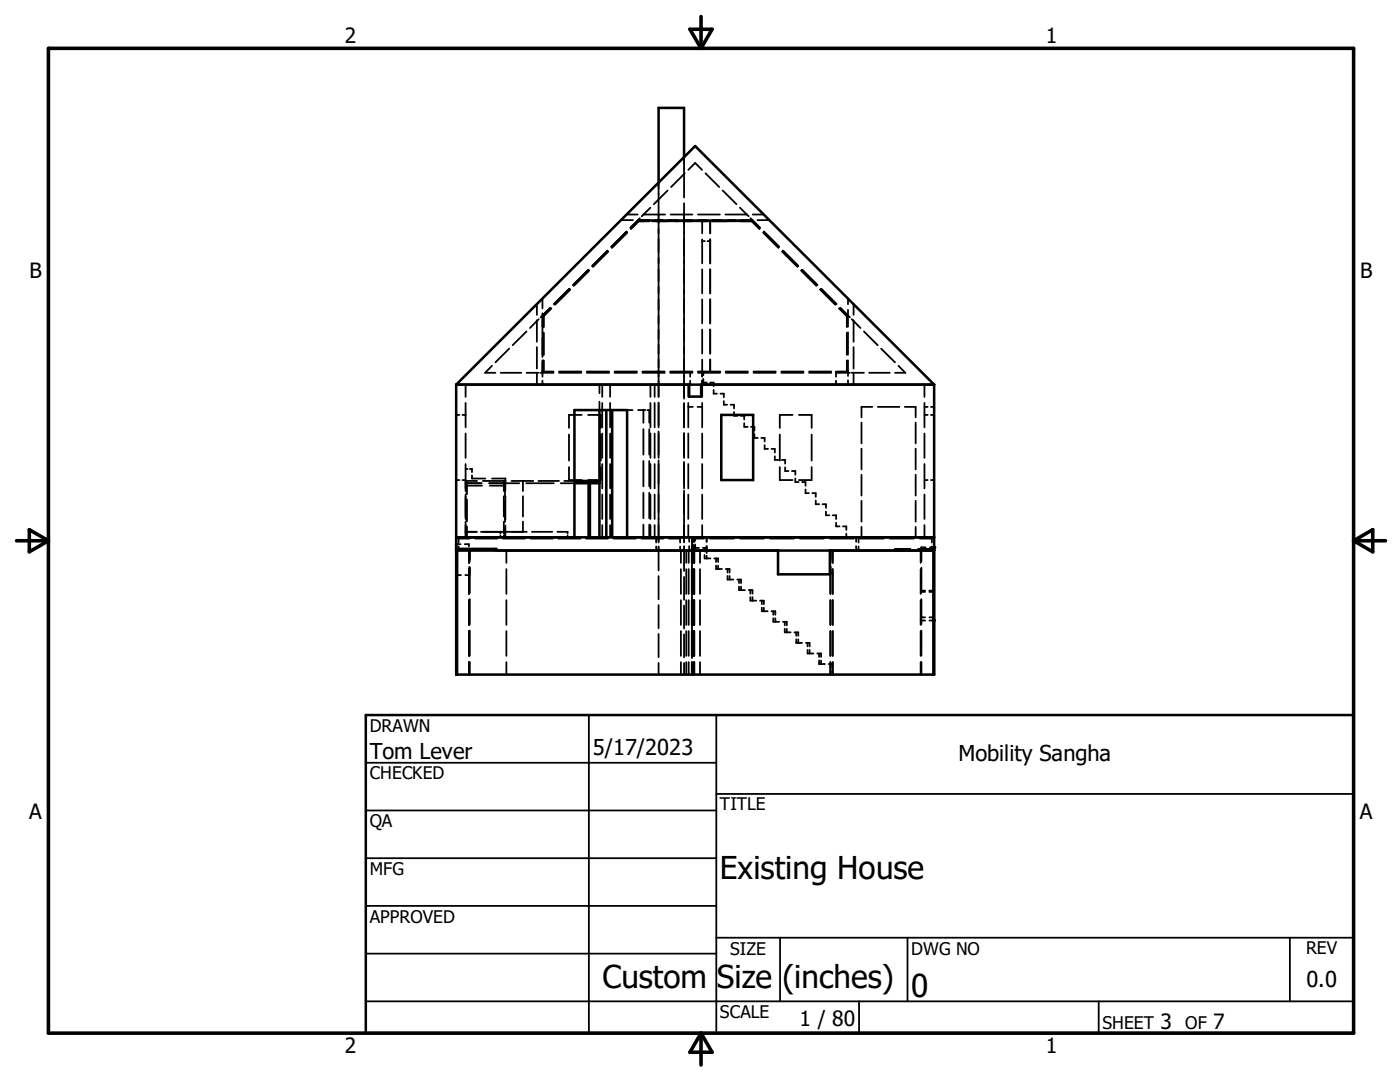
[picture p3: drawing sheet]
<svg xmlns="http://www.w3.org/2000/svg" width="279mm" height="216mm" viewBox="0 0 279 216" stroke-linecap="round" stroke-linejoin="round" font-family="sans-serif">
<g fill="none" stroke="#000" stroke-width=".36">
<path d="M131.4 36.5v3.3M131.4 39.9v34.3M133.2 38l-2.7 2.7M136.5 31.4v3.3M136.5 34.8v4.6M136.7 34.6l-2.8 2.7M137.4 33.9l1.3-1.4 1.4 1.4M140.8 34.6l2.7 2.7M144.2 38l2.8 2.7M108.3 59.6v1.9M113.6 57.6l-3.1 3.1M113.8 57.8l-3 3"/>
<path d="M117.4 53.8l-3 3.1M117.6 54l-3.1 3M121.2 50l-3 3.1M121.4 50.2l-3.1 3M124 43.9h2.3M125 46.2l-3 3.1M125.1 42.8h2.2M125.2 46.4l-3.1 3M127.3 43.9h22.9M127.3 43.9l-1.5 1.5M127.7 43.5l-.4 .4M128.4 42.8h4.3"/>
<path d="M129.7 44.2h-2.3l-1.5 1.5M129.8 41.4l-1.7 1.8M130.1 44.2h16.6M133.8 42.8h4.4M136.5 40.5v33.7M139.3 42.8h4.4M140.1 44.2v2.4M140.1 47.8v4.8M140.1 53.7v4.8M140.1 59.7v4.8M140.1 48.1h.6M141.2 48.1h.5"/>
<path d="M141.7 44.2v2.4M141.7 47.8v4.8M141.7 53.7v4.8M141.7 59.7v4.8M144.8 42.8h4.3M146.7 44.2h3.4l1.5 1.5M147.7 41.4l1.7 1.8M149.8 43.5l1.9 1.9M150.2 42.8h2.2M151.2 43.9h2.3M152.3 46.4l3.1 3M152.4 46.2l3.1 3.1"/>
<path d="M156.1 50.2l3.1 3M156.3 50l3 3.1M159.9 54l3 3M160.1 53.8l3 3.1M163.7 57.8l3 3M163.9 57.6l3 3.1M169.2 59.6v1.1M92.9 76.7v2.5M98.2 73l-1.4 1.4h2.1M99.9 74.4h4.1M101.6 69.6l-2.7 2.7M105.1 74.4h2.4"/>
<path d="M105.1 66.1l-2.8 2.8M107.1 60.7v2.1M107.1 63.9v4.3M107.1 69.3v4.2M107.1 74.6v2.1M107.5 63.7l-1.7 1.7M107.9 74.4h2.6M108.3 62.5v8.7M108.3 71.9v2.3M108.3 74.3v.9M108.3 76v.7M108.3 74.1h2.2"/>
<path d="M108.5 66.4v4.4M108.5 71.9v2.2M109.8 61.4l-1.9 1.9M110 61.5l-1.5 1.6v2.2M111.6 74.4h4.4M111.6 74.1h4.4M117.1 74.4h4.5M117.1 74.1h4.5M119.6 76.7v1.7M120.2 76.7v2.5M121.8 76.7v2.5M122.7 74.4h4.4"/>
<path d="M122.7 74.1h4.4M128.2 74.4h4.5M128.2 74.1h4.5M129.8 76.7v2.5M130.6 76.7v2.5M131.4 74.3v4.9M133.7 74.4h4.5M133.7 74.1h4.5M136.5 74.3v5.2M137.4 76.7v2.5M137.7 74.4v.8M137.7 76v.7"/>
<path d="M139.3 74.4h4.4M139.3 74.1h4.4M140.1 65.8v4.8M140.1 71.7v3.5M140.1 75.9v3.3M140.4 74.1v.8M140.4 75.6v.7h.6M141.7 65.8v4.8M141.7 71.7v2.4M141.7 76.3h.7v.8M142.4 77.8v.8h.7M143.8 78.6h.7v.7"/>
<path d="M144.8 74.4h4.5M144.8 74.1h4.5M150.4 74.4h4.4M150.4 74.1h4.4M155.9 74.4h4.5M155.9 74.1h4.5M161.5 74.4h4.4M161.5 74.1h4.4M166.8 74.1v.1M166.8 74.3v.9M166.8 76v.7M167 74.4h2.6"/>
<path d="M167 74.1h2.2M167.5 61.5l1.5 1.6v2.2M167.7 61.4l1.9 1.9M169 66.4v4.4M169 71.9v2.2M169.2 61.8v3.4M169.2 66.3v4.5M169.2 71.9v3.1M169.2 75.9v.8M170 74.4h2.4M170 63.7l1.7 1.7M170.4 60.7v2.1"/>
<path d="M170.4 63.9v4.3M170.4 69.3v4.2M170.4 74.6v2.1M172.4 66.1l2.8 2.8M173.5 74.4h4.1M175.8 69.6l2.8 2.7M179.3 73l1.4 1.4h-2.1M184.5 76.7v2.5M91 95.8h.7M91 82.8h.7M92.3 95.8h.6M92.3 82.8h.6"/>
<path d="M92.9 80.4v4.9M92.9 86.5v4.9M92.9 92.6v5.4M92.9 98.7v4.9M92.9 96h2.3M92.9 96.4h3.2M92.9 93.6h.4M93.1 96.4v2.2M93.1 99.7v4.3M93.1 96.9h3.1M93.8 93.6h.4v.6M94.2 94.9v.6h2.7"/>
<path d="M96.4 96h4.5M97.6 96.4h6M97.7 96.9h3.1v2.1M98.2 95.5h2.7v2.3M100.6 96v2M100.6 99v4.1M100.9 99v4.7M102.1 96h4.3M104.4 96v2M104.4 99v4.1M105 96.4h5.5M107.4 96h4.2"/>
<path d="M111.9 96.4h2.7M112.6 96h2M113.6 93.2v2.6h2.5M113.6 86.7v5.2M116.1 82.8h-2.5v2.6M117.4 82.8h2.5v2.6M119.6 80.2v1.6M119.9 93.2v2.6h-2.5M119.9 86.7v5.2M120.2 80.4v4.9M120.2 86.5v4.9M120.2 92.6v4.9"/>
<path d="M120.2 98.7v4.9M121.8 80.4v4.9M121.8 86.5v4.9M121.8 92.6v4.9M121.8 98.7v4.9M125.2 81.8h1M127.3 81.8h1.5M128.4 81.8v2.6M128.4 85.6v5.1M128.4 92v5.1M128.4 98.3v5.1M129.2 81.8h.4v2.6"/>
<path d="M129.6 85.6v5.1M129.6 92v5.1M129.6 98.3v5.1M129.8 80.4v4.9M129.8 86.5v4.9M129.8 92.6v4.9M129.8 98.7v4.9M130.6 80.4v4.9M130.6 86.5v4.9M130.6 92.6v4.9M130.6 98.7v4.9M131.4 80.3v5"/>
<path d="M131.4 86.1v5.3M131.4 91.9v5.6M131.4 97.6v10.7M136.5 80.4v4.9M136.5 86.4v5M136.5 92.2v5.3M136.5 97.9v5.7M137.4 80.4v4.9M137.4 86.5v4.9M137.4 92.6v4.9M137.4 98.7v4.9M137.4 81.2h.9"/>
<path d="M139.2 81.2h.9M140.1 80.4v4.9M140.1 86.5v4.9M140.1 92.6v4.9M140.1 98.7v4.9M144.5 80v.8h.6M145.8 80.8h.7v.7M146.5 82.2v.8h.7M147.8 83h.7v.7M148.5 84.4v.8h.7M149.9 85.2h.7v.7M150.6 86.7v.7h.6"/>
<path d="M151.9 87.4h.7v.7M152.6 88.8v.8h.7M154 89.6h.6v.7M154.6 91v.8h.7M155.6 93.2v2.6h2.6M155.6 86.7v5.2M156 91.8h.7v.7M156.7 93.2v.8h.7M158 94h.7v.7M158.2 82.8h-2.6v2.6M158.7 95.5v.7h.7M159.4 82.8h2.6v2.6"/>
<path d="M160.1 96.2h.7v.7M160.8 97.7v.7h.6M162 93.2v2.6h-2.6M162 86.7v5.2M162.1 98.4h.7v.7M162.8 99.9v.7h.7M171.9 84.3v4.2M171.9 89.5v4.2M171.9 94.7v4.2M171.9 99.9v4.2M174.1 81.2h-2.2v2.1M175.2 81.2h4.3"/>
<path d="M180.6 81.2h2.1v2.1M182.7 84.3v4.2M182.7 89.5v4.2M182.7 94.7v4.2M182.7 99.9v4.2M184.5 80.4v4.9M184.5 86.5v4.9M184.5 92.6v4.9M184.5 98.7v4.9M184.5 81.2h.6M184.5 95.8h.6M184.5 82.8h.6"/>
<path d="M185.8 81.2h.6M185.8 95.8h.6M185.8 82.8h.6M91 109.5h.1M91.1 109.4v.5M91.1 109.5l.1 .1M91.2 114.8h.8M91.2 109.7v.2M91.5 109v.9M91.9 108.6h-.8v.4M92.7 108.6h.9v.4M92.9 104.1v3.1"/>
<path d="M92.9 106.1h2.3M93.1 105.1v2.1M93.6 109.4v2.9M93.6 113.6v4.9M93.6 119.8v4.9M93.6 109.9v2.4M93.7 109.9v1.6M93.7 113.1v1.7h-.8M93.7 109.5l.1 2.5M93.7 107.5h-2.2v.8M93.8 113.3v5M93.8 119.6v5"/>
<path d="M94.8 107.5h4.5M96 106.1h4.9M98.7 109.5v.1M98.7 109.7v.2M99.9 106.1v.4M99.9 106.9v.3M100.4 107.5h4.4M100.6 104.1v2.4M100.6 106.9v.3M100.8 100v4.1M100.8 105.2v2M100.9 104.9v2.3"/>
<path d="M101.1 109.9v2.4M101.1 113.6v4.9M101.1 119.8v4.9M101.1 106.1h4M104.4 104.1v2M105.9 107.5h4.4M106.1 106.1h4.1M111.2 106.1h2.1v.4M111.4 107.5h4.4M113.3 106.9v.3M116.9 107.5h4.5M120.2 104.8v2.4"/>
<path d="M121.8 104.8v2.4M122.5 107.5h4.4M128 107.5h4.4M128.4 104.7v2.5M129.6 104.7v2.5M129.8 104.8v2.4M130.6 104.8v2.4M131 107.5v.8M131 109v.9M131.4 109v4.8M131.4 115v4.6M133.5 107.5h2.2v.8"/>
<path d="M135.7 109v.9M135.9 109.9v2.4M135.9 113.6v4.9M135.9 119.8v4.9M136.5 103.6v4.6M136.5 109v4.9M136.5 115.1v4.6M137 109.9v2.4M137 113.6v4.9M137 119.8v4.9M137.4 104.8v2.4M137.4 109.9v2.4"/>
<path d="M137.4 113.6v4.9M137.4 119.8v4.9M137.5 107.2v.9M137.5 109v.9M138.1 109.9v2.4M138.1 113.6v4.9M138.1 119.8v4.9M138.1 107.2v2.7M138.1 110.5v4.4M138.1 116v4.4M138.1 107.5h2.4M138.3 108.6v.7h.2"/>
<path d="M138.3 107.2v.7M138.5 107.2v.9M138.5 109v3.3M138.5 113.6v4.9M138.5 119.8v4.9M138.6 109.9v2.4M138.6 113.6v4.9M138.6 119.8v4.9M138.6 109.3h.9M138.7 107.2v.7M138.7 108.6v.7M139.7 109.9v2.4"/>
<path d="M139.7 113.6v4.9M139.7 119.8v4.9M140.1 104.8v2.4M140.3 109.3h.7M140.6 110.7v.7h.2M140.6 109.3v.7M140.9 111.4h.9M141 107.2v.9M141 109v1.4M141 110.9v.5M141.7 107.5h4.8M142.5 111.4h.8v.7"/>
<path d="M142.9 112.9v.6h.1M142.9 111.4v.7M143.2 113.5h.9M143.3 112.9v.6M144.8 113.5h.8v.7M145.2 114.9v.7h.1M145.2 113.5v.7M145.5 115.6h.9M145.6 114.9v.7M147.1 115.6h.8v.8M147.5 117v.8h.1M147.5 115.6v.8"/>
<path d="M147.7 107.5h4.8M147.7 117.8h1M147.9 117v.8M149.4 117.8h.8v.7M149.7 119.1v.8h.2M149.7 117.8v.7M150 119.9h.9M150.2 119.1v.8M151.7 119.9h.7v.7M152 119.9v.7M153.7 107.5h4.7M159.6 107.5h4.8"/>
<path d="M164.1 100.6h.7v.7M164.8 102.1v.7h.7M165.6 114.6h.1M165.6 107.5h4.8M165.7 109.9v2.4M165.7 113.6v4.9M165.7 119.8v4.9M165.8 113l-.1 1.6M165.8 109.9v1.5M166.2 109.9v2.4M166.2 113.6v4.9M166.2 119.8v4.9"/>
<path d="M166.2 102.8h.7v.8M166.9 104.3v.7h.7M168.2 105h.7v.7M168.9 106.5v.7M170.9 107.2v.9M170.9 109v.9M171.3 107.5v.8M171.3 109v.9M171.6 107.5h4.8M171.9 105.1v2.1M177.6 107.5h4.8M178.6 109.7v.2"/>
<path d="M178.8 109.5v.1M178.8 109.7v.2M181.7 109.5h-3.1v.1M182.7 105.1v2.1M183.2 109.5h3.1M183.6 107.5h2.4v.8M183.7 109.5v.1M183.7 109.7v2.6M183.7 113.6v4.9M183.7 119.8v4.9M183.9 113.3v5M183.9 119.6v5"/>
<path d="M184.5 104.8v2.4M184.6 117.9h-.8v.2h.8M184.7 109.2h-.8v2.8M185.5 118.1h.8M185.5 117.9h.8M185.6 109.2h.8v.2M186 109v.9M186.4 109.5h.1M186.4 109.6v.3M93.6 125.9v5M93.6 132.1v2.5M93.8 125.8v5"/>
<path d="M93.8 132.1v2.5M101.1 125.9v5M101.1 132.1v2.5M131.4 120.7v4.7M131.4 126.5v4.6M131.4 132.3v2.3M135.9 125.9v5M135.9 132.1v2.5M136.5 120.8v4.6M136.5 126.6v4.6M136.5 132.3v2.3M137 125.9v5"/>
<path d="M137 132.1v2.5M137.4 125.9v5M137.4 132.1v2.5M138.1 125.9v5M138.1 132.1v2.5M138.1 121.5v4.3M138.1 126.9v4.4M138.1 132.4v2.2M138.5 125.9v5M138.5 132.1v2.5M138.6 125.9v5M138.6 132.1v2.5"/>
<path d="M139.7 125.9v5M139.7 132.1v2.5M152 121.3v.7h.2M152.3 122h.9M152.4 121.3v.7M154 122h.7v.7M154.3 123.4v.7h.2M154.3 122v.7M154.6 124.1h.9M154.7 123.4v.7M156.3 124.1h.7v.7M156.6 125.5v.7h.1"/>
<path d="M156.6 124.1v.7M156.9 126.2h.9M157 125.5v.7M158.5 126.2h.8v.7M158.9 127.6v.7h.1M158.9 126.2v.7M159.2 128.3h.9M159.3 127.6v.7M160.8 128.3h.8v.7M161.2 129.7v.7h.1M161.2 128.3v.7M161.4 130.4h.9"/>
<path d="M161.6 129.7v.7M163.1 130.4h.8v.7M163.5 131.8v.7h.1M163.5 130.4v.7M163.7 132.5h.9M163.9 131.8v.7M165.4 132.5h.8v.7M165.7 125.9v5M165.7 132.1v2.5M166.2 133.9v.7M166.2 125.9v5M166.2 132.1v2.5"/>
<path d="M183.7 125.9v5M183.7 132.1v2.5M183.8 123.8h.8M183.9 125.8v5M183.9 132.1v2.5M184.6 123.2h-.8v.6M185.5 123.8h.8M185.5 123.2h.8M73 152.2h70M117.5 142.7v63.5M143 158.4h127.1M143 142.7v63.5"/>
<path d="M73 161.7h70M73 171.2h70M73 180.8h70M73 190.3h70M73 199.8h197.1M143 187.1h127.1M155.7 187.1v12.7M171.4 199.8v6.4M181.1 187.1v12.7M219.3 199.8v6.4M257.4 187.1v12.7"/>
</g>
<g fill="none" stroke="#000" stroke-width=".51">
<path d="M136.5 31.4v-9.9h-5.1v15M91 76.7h95.4M91 76.7v57.9h95.5l-.1-57.9M91 76.7l47.7-47.6 47.7 47.6M137.5 76.7v2.4h2.4v-2.4M114.6 96.4h5M114.6 96h5M117.5 96.4v10.8M117.7 96v11.2M119.6 81.8v25.4M121 81.8v25.4M122.2 81.8v25.4"/>
<path d="M143.9 82.8h6.4v13h-6.4zM91 107.2h95.4M91 109.9h95.4M91.1 109.9v24.7M91.1 109.9v4.9M91.1 114.8h.1M99.1 109.9v-.4h-7.9v25.1M114.6 107.2v-25.4h10.6v25.4M155.3 109.9v4.7h10.3v-4.7M186.3 109.5v25.1M186.3 117.9v.2M186.3 123.2v.6"/>
<path d="M73 142.7h197.1v63.5h-197.1z"/>
</g>
<g fill="#000">
<circle cx="91" cy="108.6" r=".18"/>
<circle cx="91" cy="108.6" r=".25"/>
<circle cx="91.2" cy="109.5" r=".18"/>
<circle cx="186.4" cy="109.2" r=".18"/>
<circle cx="186.4" cy="109.2" r=".25"/>
<circle cx="183.8" cy="123.2" r=".18"/>
<circle cx="186.3" cy="123.8" r=".25"/>
</g>
<path d="M9.7 9.6h260.4v196.6h-260.4zM137.7 5.8h4.4l-2.2 3.8zM139.9 3.3v6.3M3.3 107.9h6.4M5.8 105.7l3.9 2.2-3.9 2.2zM270.1 107.9h6.4M270.1 107.9l3.9-2.2v4.4zM139.9 206.2v6.3M139.9 206.2l2.2 3.8h-4.4z" fill="none" stroke="#000" stroke-width=".71"/>
<g font-size="6.3">
<text x="143.7" y="175.5">Existing House</text>
<text x="120.2" y="197.1">Custom Size (inches)</text>
<text x="181.9" y="198.9">0</text>
</g>
<g font-size="4.4">
<text x="73.8" y="151.4">Tom Lever</text>
<text x="118.3" y="150.7">5/17/2023</text>
<text x="191.3" y="151.8">Mobility Sangha</text>
<text x="260.7" y="196.9">0.0</text>
</g>
<g font-size="4.2">
<text x="68.8" y="8.7">2</text>
<text x="208.7" y="8.7">1</text>
<text x="5.9" y="55.5">B</text>
<text x="271.4" y="55.5">B</text>
<text x="5.8" y="163.4">A</text>
<text x="271.4" y="163.4">A</text>
<text x="159.6" y="204.7">1 / 80</text>
<text x="231.6" y="205.3">3</text>
<text x="242.1" y="205.3">7</text>
<text x="68.8" y="210.2">2</text>
<text x="208.7" y="210.2">1</text>
</g>
<g font-size="3.5">
<text x="73.8" y="146">DRAWN</text>
<text x="73.8" y="155.5">CHECKED</text>
<text x="143.7" y="161.7">TITLE</text>
<text x="73.8" y="165.1">QA</text>
<text x="73.8" y="174.6">MFG</text>
<text x="73.8" y="184.1">APPROVED</text>
<text x="145.7" y="190.5">SIZE</text>
<text x="181.9" y="190.5">DWG NO</text>
<text x="260.6" y="190.4">REV</text>
<text x="143.7" y="203.1">SCALE</text>
<text x="220" y="205.3">SHEET</text>
<text x="236.5" y="205.3">OF</text>
</g>
</svg>
